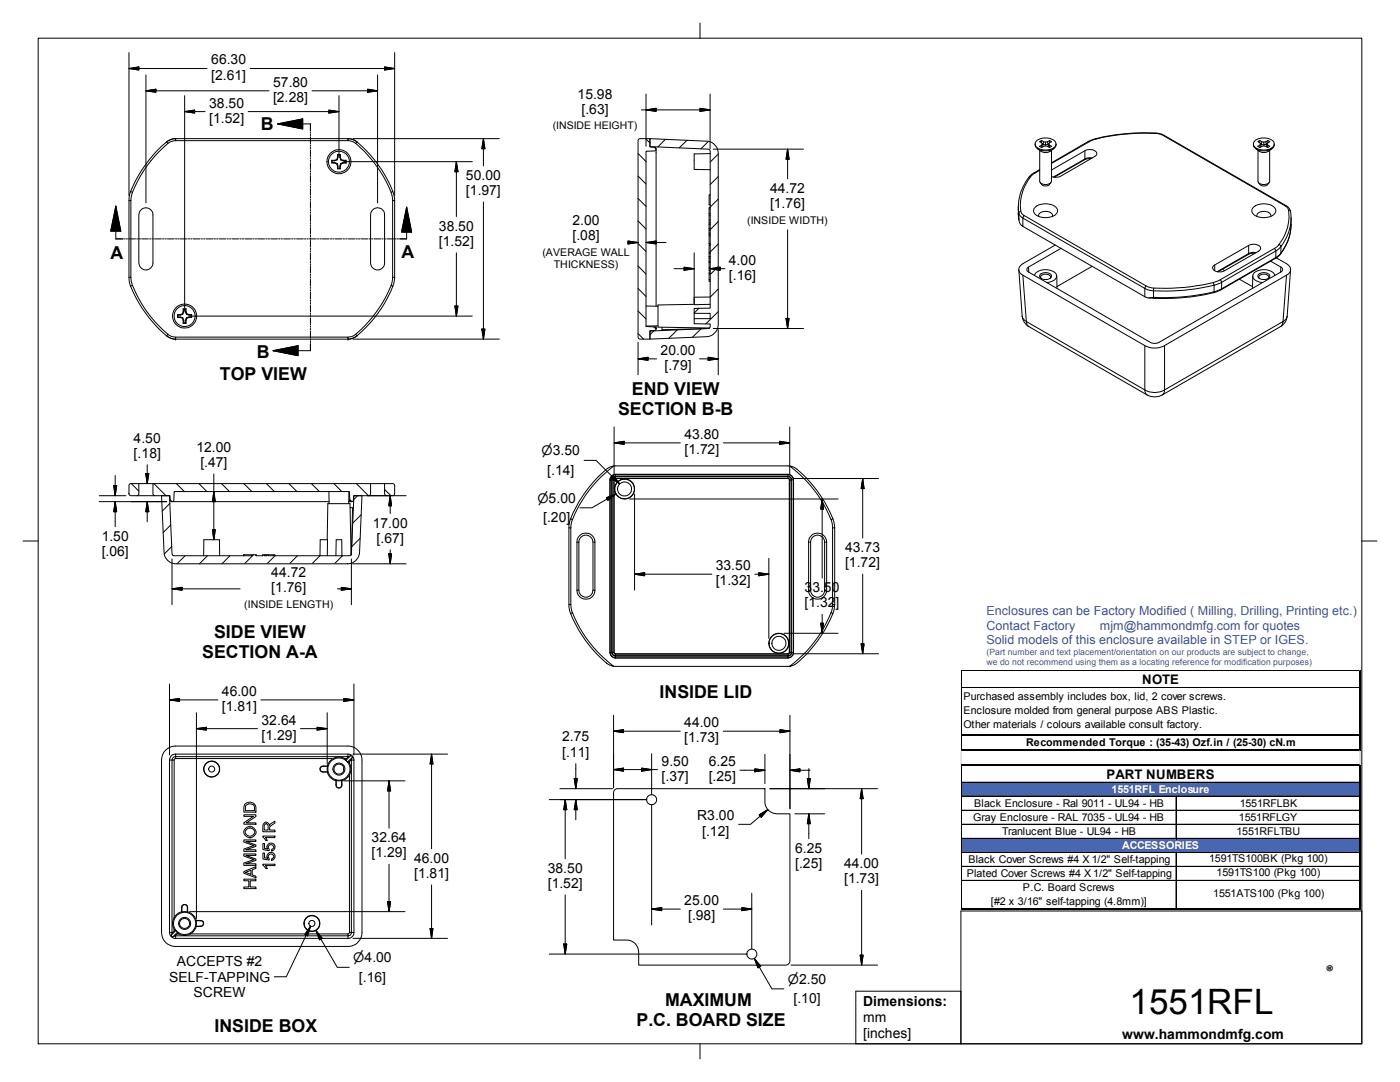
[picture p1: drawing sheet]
<svg xmlns="http://www.w3.org/2000/svg" width="279mm" height="216mm" viewBox="0 0 279 216" stroke-linecap="round" stroke-linejoin="round" font-family="sans-serif">
<g fill="#4966b0">
<path d="M191.9 156.1h79.6v2.9h-79.6z"/>
<path d="M191.9 167.3h79.6v2.9h-79.6z"/>
</g>
<path d="M191.8 133.7h.1M271.4 133.7h.1M191.8 149.8v2.7M191.9 149.8v2.7M271.4 149.8v2.7" fill="none" stroke="#d9dcdf" stroke-width=".2"/>
<g fill="none" stroke="#000" stroke-width=".2">
<path d="M7.6 7.6h264.2v200.7h-264.2zM25.7 10.5v28.5M25.7 13.7l2-.3v.6zM25.7 13.7h15.6M29.1 18.1l2-.3v.6zM29.1 18.1h24.6M29.1 14.9v25.6M36.9 19.1v43M49.9 13.7h28.9M62.3 18.1h13.1M67.6 19.1v12.2M73.4 17.8l2 .3-2 .3z"/>
<path d="M75.4 14.9v25.6M76.8 13.4l2 .3-2 .3zM78.8 10.5v28.5M128.9 18.8v10.4M139.7 4.6v3M141.7 18.8v10.9M26.1 38.2l-.4 1.8 .1 15.8a18.3 18.3 0 0 0 4 7.7l1.6 1.8a7.4 7.4 0 0 0 2.9 2.3l.8 .1M26.1 38.2l.3 .2M26.4 38.4l-.3 1.6M33.5 28.6l-.2-.3a26.1 26.1 0 0 0-7.2 9.9M33.5 28.6a24.5 24.5 0 0 0-7.1 9.8M35.1 27.7h.1"/>
<path d="M35.1 27.7h34.3v.4M35.1 28.1h34.3M35.1 27.7l-1.2 .2-.7 .5M35.1 28.1v-.4h-.5l-1.3 .6M35.1 28.1l-1 .2-.6 .3M36.9 22.3l1.9-.3v.6zM36.9 22.3h4M49.5 22.3h18.1M55.4 24.7h6.6v1.4M55.4 24.7l5-1v2zM62 26.3v.3M62 26.8v.3"/>
<path d="M62 27.3v1.4M62 28.9v.3M62 29.4v.3M62 29.9v1.3M62 31.5v.3M62 32v.2M62 32.5v1.3M62 34.1v.2M62 34.5v.3M62 35.1v1.3M62 36.7v.2M62 37.1v.3"/>
<path d="M62 37.6v1.4M62 39.2v.3M62 39.7v.3M65.6 22l2 .3-2 .3zM66.2 32l.6 .1M66.3 32.4h.5v.1M66.3 32.1l-.1 .4M66.8 32.4l.5 .2M67.2 31.8l-1 .2v.3v.2h.6l.4 .2M67.2 32.7l.2 .4M67.3 31.9l-.5 .2v-.1M67.3 32.6l.2 .5h-.1"/>
<path d="M67.3 32.6l-.1 .1M67.4 33.7h.5M67.4 33.1v.6M67.4 30.9h.5M67.4 30.9h.4M67.4 30.9v.5M67.4 31.4l-.2 .4M67.5 33.6l.4 .1M67.5 33.1l-.1 .6M67.5 30.9v.5h-.1M67.5 31.4l-.2 .5-.1-.1M67.9 33.1h-.1v.5"/>
<path d="M67.9 33.1v.6M67.9 31.4h-.1l.2 .5M67.9 30.9l-.1 .5M67.9 31.4l.2 .4M67.9 30.9v.5M68 32.6l-.2 .5M68 31.9l.5 .2M68 32.6l.1 .1M68.1 32.7l-.2 .4M68.1 31.8l.4 .2M68.1 31.8l-.1 .1M68.5 32.4l.6 .1"/>
<path d="M68.5 32v.1h.5M68.5 32h.6M68.5 32.5h.6M68.5 32.5v-.1l-.5 .2M68.5 32.5l-.4 .2M68.6 32.3h25.7M69 32.1v.3M69.1 32v.5M69.1 32l-.1 .1M69.4 28.1l1 .2 .6 .3M69.4 27.7l.8 .1 .8 .3 .2 .2-.2 .3M69.4 27.7l1.2 .2 .7 .5"/>
<path d="M69.4 27.7h.1M70.4 27.7h29.3M71 28.6a25.7 25.7 0 0 1 7.1 9.8M71.2 28.3a25.4 25.4 0 0 1 7.2 9.9l-.3 .2M78.1 38.4l.3 1.6M78.4 38.2l.4 1.8M91.1 32.3l.3 2h-.6zM91.1 32.3v10.9M96.5 27.7l.3 2h-.6zM96.5 27.7v5.4M127.3 39.6l1.6 1.6M127.3 35.1l1.6 1.6"/>
<path d="M127.3 30.6l1.6 1.6M127.5 27.7h2.2v1.6l.9 .1a.37 .37 0 0 1 .3 .3 .37 .37 0 0 1-.3 .4l-1.7 .1v35h1.7a.36 .36 0 0 1 .3 .4 .36 .36 0 0 1-.3 .4h-.9v1.7h-2l-.3-.3-.1-39.3zM128 21.9h13.7M128.9 27.7l.8 .8M128.9 21.9l2-.3v.6zM129.7 27.7l11.3 .5a2.46 2.46 0 0 1 2.3 2.4v34.2a2.51 2.51 0 0 1-2.3 2.4l-11.3 .5v-1.6l11.7-.5 .3-.4v-.6h-3.2v-1h3.2v-1.1h-3.2v-.9l3.2-.1v-31.5l-.3-.2-11.7-.5zM130.6 29.4l.3 .3M130.9 29.8v31.3M132.8 27.8l-1.5 1.5M137.1 28l-1.5 1.5M139.7 21.6l2 .3-2 .3zM141.4 28.2l-1.5 1.5"/>
<path d="M141.7 38.9h-.2v2h.2M141.7 30.6l-3.2 .1v3.1l3.2 .1M142.3 29.8h18.1M143.3 39.7l-1.6 1.6M143.3 35.2l-1.6 1.6M143.3 30.7l-1.6 1.6M157.2 29.8l.3 2h-.6zM157.2 29.8v5.9M205.3 35.4a9.6 9.6 0 0 0-2.1 5.9M205.6 35.3a9.3 9.3 0 0 0-1.9 6.9l-.4 .2v1.4M206.4 34.5h.2l-.6 .4a.6 .6 0 0 1-.6 .4l-.1 .1M206.4 34.5l-1.1 .9"/>
<path d="M206.6 28.7a1.59 1.59 0 0 0 1.9 1.4 1.84 1.84 0 0 0 2.3-1.4M206.9 28.1a2.82 2.82 0 0 1 3.8 .3 1.14 1.14 0 0 1-1.1 1.4 2.76 2.76 0 0 1-2.9-.7l-.1-.6zM207 29.6l.8 .6a1.8 1.8 0 0 0 1.8 0l.7-.6M207.5 33.8l-1.1 .7M207.5 34l-.9 .5M207.5 30v6.2a1.36 1.36 0 0 0 2.3 0v-6.2M207.6 36.4a1.18 1.18 0 0 0 1.1 .7 1.18 1.18 0 0 0 1-.7M207.9 29l-.4 .2 .4 .2a1.15 1.15 0 0 1 1.6 0l.3-.2-.3-.2M207.9 29v.4M207.9 28v.5M208 28.7l.2 .1M208 28.7l.1 .6"/>
<path d="M208 28.7l-.1 .3M208.3 28.3l-.1 .5 .5 .1M208.7 28.4v.5l.4-.1M208.7 28.4l-.8-.4-.4 .3 .5 .4M209.1 28.3l-.4 .1M209.1 28.3v.5l.2-.1M209.3 28.7l.2 .3M209.5 28l-.4 .3M209.5 28.5l-.3 .8M209.5 28l.3 .3-.3 .2M209.5 28v.5M209.5 29l-.1 .4"/>
<path d="M209.8 33.9l6.7-3.8a1.64 1.64 0 0 1 2.4 .5l-.1 .4-.3 .2-6.8 4-1 .2-.9-.2M216.5 30.1l-.1 1.8M217.2 28.2l-7.4 4.3M217.2 28.2l.2 .1M217.4 28.3l-7.6 4.3M217.7 31.6l-1.3 .3-6 3.4M218 31.5l-1.3 .1-6.5 3.7M218.7 27.7h.1M218.8 27.7l-1.4 .6M230.7 26.5v.1M230.7 26.6a41.1 41.1 0 0 0-11.9 1.1M230.7 26.6l1.4 .4"/>
<path d="M232.1 27l24.4 14.1M232.3 27l-.3-.2a7.9 7.9 0 0 0-3.6-.3 32.7 32.7 0 0 0-11.2 1.7M232.3 27l24.4 14M232.3 27h-.2M250.1 28.7a1.59 1.59 0 0 0 2 1.4 1.86 1.86 0 0 0 2.2-1.2v-.2M250.4 28.1a2.82 2.82 0 0 1 3.9 .3 1.28 1.28 0 0 1-1.5 1.5 2.3 2.3 0 0 1-2.6-1v-.4zM250.6 29.6l.7 .6a1.83 1.83 0 0 0 1.9 0l.7-.6M251.1 30v6.2a1.34 1.34 0 0 0 2.3 0v-6.2M251.2 36.4a1.18 1.18 0 0 0 1 .7 1.18 1.18 0 0 0 1.1-.7M251.4 29l-.4 .2 .4 .2a1.12 1.12 0 0 1 1.6 0l.4-.2-.4-.2M251.4 29l.1 .4M251.4 28v.5"/>
<path d="M251.6 28.7l.1 .6M251.6 28.7l-.2 .3M251.6 28.7l.1 .1M251.8 28.3l-.1 .5 .5 .1M252.2 28.4v.5l.5-.1M252.2 28.4l-.8-.4-.4 .3 .6 .4M252.6 28.3l-.4 .1M252.6 28.3l.1 .5 .2-.1M252.9 28.7l.1 .3M253 28l-.4 .3M253 28l.4 .3-.4 .2M253 28v.5"/>
<path d="M253 28.5l-.2 .8M253 29v.4M23.1 41.1l1 5h-2zM23.1 41.1v6.6h1.4M24.7 47.7h.3M25.2 47.7h.2M25.7 47.7h1.4M25.7 55.3h.4l.3 1.6-.3 .2M25.7 40h.4M26.1 40v15.3M26.4 56.9a24.5 24.5 0 0 0 7.1 9.8l-.2 .3M27.3 47.7h.2"/>
<path d="M27.8 47.7h.2M28.3 47.7h1.3M28.3 41.7a1.4 1.4 0 0 1 2.2 1.2v9.6a1.41 1.41 0 0 1-1.4 1.4 1.41 1.41 0 0 1-1.4-1.4v-9.6l.1-.6zM29.8 47.7h.3M30.4 47.7h.2M30.8 47.7h1.4M32.4 47.7h.3M32.9 47.7h.3M33.4 47.7h1.4M35 47.7h.3M35.5 47.7h.3M36 47.7h1.3"/>
<path d="M37.6 47.7h.2M38.1 47.7h.2M38.6 47.7h1.3M40.2 47.7h.2M40.6 47.7h.3M41.1 47.7h1.4M42.7 47.7h.3M43.2 47.7h.3M43.7 47.7h1.4M45.3 47.7h.3M45.8 47.7h.3M46.3 47.7h1.3"/>
<path d="M47.9 47.7h.3M48.4 47.7h.2M48.9 47.7h1.3M50.4 47.7h.3M50.9 47.7h.3M51.4 47.7h1.4M53 47.7h.3M53.5 47.7h.3M54 47.7h1.4M55.6 47.7h.3M56.1 47.7h.3M56.6 47.7h1.4"/>
<path d="M58.2 47.7h.2M58.7 47.7h.2M59.2 47.7h1.3M60.7 47.7h.3M61.3 47.7h.2M61.7 47.7h1.4M62 40.2v1.4M62 41.8v.3M62 42.3v.3M62 42.8v1.4M62 44.4v.3M62 44.9v.3"/>
<path d="M62 45.4v1.3M62 47v.2M62 47.5v.2M62 48v1.3M62 49.6v.2M62 50v.3M62 50.5v1.4M62 52.1v.3M62 52.6v.3M62 53.1v1.4M62 54.7v.3M62 55.2v.3"/>
<path d="M62 55.7v1.4M62 57.3v.3M62 57.8v.3M62 58.3v1.3M62 59.9v.3M63.4 47.7h.2M63.8 47.7h.3M64.3 47.7h1.4M65.9 47.7h.3M66.4 47.7h.3M66.9 47.7h1.3M68.5 47.7h.2"/>
<path d="M69 47.7h.2M69.5 47.7h1.3M71.1 47.7h.2M71.5 47.7h.3M72.1 47.7h1.3M73.6 47.7h.3M74.1 47.7h.3M74.2 42.1a1.41 1.41 0 0 1 1.6-.6 1.41 1.41 0 0 1 1 1.4v9.6a1.4 1.4 0 0 1-1.4 1.4 1.4 1.4 0 0 1-1.4-1.4v-9.6zM74.6 47.7h1.4M76.2 47.7h.3M76.7 47.7h.3M77.2 47.7h1.4"/>
<path d="M78.4 57.1a23.4 23.4 0 0 1-7.8 10.3l-1.2 .3M78.4 57.1l-.3-.2a25.7 25.7 0 0 1-7.1 9.8M78.8 40h-.4v15.3M78.8 40v15.3M78.8 55.3l-.4 1.8M78.8 55.3h-.4l-.3 1.6M78.8 47.7h.3M79.3 47.7h.2M81.2 41.3l.9 5h-2zM81.2 41.3v6.4h-1.4M91.1 50.4v12.7M96.5 40.3v27.4"/>
<path d="M125.3 48.1l2 .3-2 .3zM125.3 48.4h2M127.3 57.6l1.6 1.6M127.3 53.1l1.6 1.6M127.3 48.6l1.6 1.6M127.3 44.1l1.6 1.6M128.9 48.4l2-.3v.6zM128.9 48.4h4M134.5 53.6h4M136.5 53.3l2 .3-2 .3zM138.5 50.4v10.4l3.2-.1M141.5 42.7v2"/>
<path d="M141.5 52.1v1.9h.2M141.5 50.5v.7M141.5 46.5v.5M141.5 44.7v.9M141.5 51.2v.9M141.5 45.6v.9M141.5 43.1h.2M141.5 42.7h.2M141.5 43.9h.2M141.5 44.4h.2M141.5 44.7h.2M141.5 54.6h.2"/>
<path d="M141.5 55.8h.2M141.5 52.4h.2M141.5 53.4h.2M141.5 50.5h.2M141.5 51.2h.2M141.5 48.6l.2 .1M141.5 46.7h.2M141.5 41.7h.2M141.5 52.1h.2M141.5 51.5h.2M141.5 48.6h.2M141.5 46.5h.2"/>
<path d="M141.5 45.6h.2M141.5 46h.2M141.7 53.6l2-.3v.6zM141.7 54.2h-.2v1.9h.2M141.7 41.4h-.2v1.3M141.7 48.9h-.2v1.6M141.7 47h-.2v1.6M143.3 57.7l-1.6 1.6h-3.2v.6M143.3 53.2l-1.6 1.6M143.3 48.7l-1.6 1.6M143.3 44.2l-1.6 1.6M144.7 53.6h-3.2"/>
<path d="M157.2 45.9v19.7M203.2 42.6a2.79 2.79 0 0 0 .7 2.4l.2 .2v-1.7M203.2 42.6l.1 1.3M203.2 41.3l.2 1.5 .7 .7M203.2 41.3v1.3M203.3 53.8l.7 9.3M203.7 42.2l.3 .5 .4 .3-.3 .5M204.1 45.2l24.4 14M204.1 54.9l24.4 14.1M204.1 43.5l24.4 14.1M204.4 43l24.3 14.1-.2 .5M205.3 53.3v1"/>
<path d="M206.5 55a2.33 2.33 0 0 1 2.8-1.1 1.45 1.45 0 0 1 1.5 1.4 2.15 2.15 0 0 1-1.9 1.1M206.5 41.4a3.3 3.3 0 0 1 4.4 .2 1.39 1.39 0 0 1-1.5 1.7 2.76 2.76 0 0 1-3.1-1v-.5zM207.3 43.2a1.17 1.17 0 0 1 1.6-1 .94 .94 0 0 1 1.1 1M207.6 54.7a1.55 1.55 0 0 1 2.2 .3 .99 .99 0 0 1-1.3 .8 .73 .73 0 0 1-.8-.2 .73 .73 0 0 1-.1-.9zM207.8 55.6a.57 .57 0 0 1 0-.7 .57 .57 0 0 1 .6-.2 .87 .87 0 0 1 1.2 .8l-.1 .1M210.6 48.9l-6.5 3.7a1.21 1.21 0 0 0-.8 1.2 1.21 1.21 0 0 0 .8 1.1l.7 9.3 .2 .7 .3 .3M210.9 55.1v2.4M211.8 49.6l-6.5 3.7a.53 .53 0 0 0-.4 .5 .53 .53 0 0 0 .4 .5l24.3 14a1.8 1.8 0 0 0 1.7 0l24.3-14a.51 .51 0 0 0 .4-.5 .51 .51 0 0 0-.4-.5M218 53.1l-7.1 4.1M228.5 59.2a2.21 2.21 0 0 0 1.7 .1M228.5 57.6v1.6M228.7 57.1l1.6 .4-.1 1.8"/>
<path d="M230.1 59.5h.5M242.1 53.1l7.1-4.1a1.86 1.86 0 0 1 2.4 .4v.3l-.4 .4-6.8 3.9a1.68 1.68 0 0 1-2.4-.6zM242.2 58.4l.1-.2a41.8 41.8 0 0 1-12.1 1.1M242.2 58.4a42.2 42.2 0 0 1-13 1M242.3 56.9v1.3l1.5-.6-.1 .2M242.3 56.9a40.3 40.3 0 0 1-12.9 1l-.9-.3M242.3 56.9l-.2-.5a41.1 41.1 0 0 1-11.8 1.1M242.4 52.9v1.1M243.7 57.8l-1.5 .6M243.8 56.3l-1.5 .6M243.8 56.3l-.3-.5-1.4 .6M244 53.7l.4 .3"/>
<path d="M247.4 55.7l2.6 1.5M249.2 49l-.1 1.8M250 55.1v2.4M250.1 41.4a3.3 3.3 0 0 1 4.4 .2 1.39 1.39 0 0 1-1.5 1.7 2.76 2.76 0 0 1-3.1-1v-.5zM250.4 50.5l-.9 .1-.4 .2-6 3.4M250.7 50.4l-.6-.1-.9 .3-6.3 3.6M251.2 54.7a1.55 1.55 0 0 1 2.2 .3 1.12 1.12 0 0 1-1.6 .8 .63 .63 0 0 1-.7-.3 .63 .63 0 0 1 .1-.8zM251.4 55.6a.57 .57 0 0 1 0-.7 .57 .57 0 0 1 .6-.2 .87 .87 0 0 1 1.2 .8l-.1 .1M253.6 43.2a1.17 1.17 0 0 0-1.7-1 .94 .94 0 0 0-1 1M253.6 52.1l2 1.2M254.4 55a2.33 2.33 0 0 0-2.8-1.1 1.45 1.45 0 0 0-1.6 1.4 2.15 2.15 0 0 0 2 1.1M254.5 51.6l.1-.2-10.8 6.2v-1.3"/>
<path d="M254.5 51.6l-10.8 6.2M254.6 50.1v1.3l1-.9v.2M254.6 50.1l-.3-.5-10.8 6.2M254.6 50.1l-10.8 6.2M254.7 51.5l2.1 1.1a1.21 1.21 0 0 1 .8 1.2 1.21 1.21 0 0 1-.8 1.1l-.7 9.3 .5-.5 .3-.6M255.2 48.8l-.9 .8M255.6 50.7l-1.1 .9M255.6 53.3v1M256.5 41.1l.5 .5 .2 .3M256.7 41a2.19 2.19 0 0 1 1 2.5M256.7 41l-.2 .1M256.8 54.9l-24.4 14.1"/>
<path d="M257.2 41.9l.4 .3M257.2 41.9a9 9 0 0 1-2 6.9M257.6 53.8l-.7 9.3M257.7 44.8a9.5 9.5 0 0 1-2.1 5.7v-1.3l-1 .9M257.7 44.8a9.8 9.8 0 0 1-2.1 5.9M257.7 43.5v1.3M257.7 43.5a9.4 9.4 0 0 1-2.1 5.7l-.4-.4M33.2 67l1 .5 .9 .2M33.5 66.7l.9 .5 .7 .1v.4M35.1 67.7h.1M35.1 67.3h34.3v.4M35.1 67.7h34.3"/>
<path d="M35.4 62.8l.6 .1M35.5 62.9l-.1 .5M35.5 63.2h.5v.2M36 63.2l.5 .2M36.4 63.5l.2 .4M36.4 62.6l-1 .2v.3v.3l1 .1M36.5 63.4l.2 .5h-.1M36.5 63.4l-.1 .1M36.5 62.7l-.5 .2v-.1M36.6 61.6h.5M36.6 61.6l.4 .1M36.6 61.6v.6"/>
<path d="M36.6 62.2l-.2 .4M36.6 63.9v.6M36.6 64.5h.5M36.7 61.7v.5h-.1M36.7 62.2l-.2 .5-.1-.1M36.7 63.9v.5l-.1 .1M36.7 64.4l.4 .1M37.1 62.2h-.1l.2 .5M37.1 61.6l-.1 .1v.5M37.1 62.2l.2 .4M37.1 61.6v.6M37.1 63.9h-.1v.5"/>
<path d="M37.1 63.9v.6M37.2 63.4l.1 .1M37.2 62.7l.5 .2M37.2 63.4l-.2 .5M37.3 62.6l-.1 .1M37.3 62.6l.4 .2M37.3 63.5l-.2 .4M37.7 63.2l.5 .2M37.7 63.4v-.2l-.5 .2M37.7 62.8v.1h.5M37.7 63.4l-.4 .1M37.7 63.4h.5"/>
<path d="M37.7 62.8h.5M37.8 63.1h56.5M38.2 62.8v.6M38.2 62.8v.4M54.5 70l5-1v2zM62 60.4v.2M62 60.9v1.3M62 62.5v.2M62 62.9v.3M62 63.5v1.3M62 65v.3M62 65.5v.3"/>
<path d="M62 66v1.4M62 67.6v.3M62 68.1v.3M62 68.6v1.4h-7.5M69.4 67.7h.1M70.4 67.7h29.3M71.2 67l-.2-.3-.9 .5-.7 .1M71.3 67l-1 .5-.9 .2M90.8 61.1h.6l-.3 2zM96.2 65.7h.6l-.3 2zM127.3 62.1l1.6 1.5M127.3 71.6l2-.3v.6z"/>
<path d="M127.3 71.6h3.7M127.3 66.5l1.1 1.2M127.3 68.3v6.5M128.9 61.1h2.4M130.5 66l-.8 .8M130.5 65.2l.4 .5M130.9 65v.5M131.3 65l-2.4 .1M135.2 65.8l-1.7 1.7M138.5 62.5v1.1M138.5 60.7l-7.2 .2v4.4l10.3 .1-.1 .1-9.4 .3v-.5M139.5 61.5l-1 1"/>
<path d="M139.9 65.6l-1.7 1.7M141.3 71.3l2 .3-2 .3zM142.3 65.6h18.1M143.3 62.2l-2.4 2.4M143.3 71.6h-3.7M143.3 65.8v9M156.9 63.5h.6l-.3 2.1zM204 63.1l.3 .6 .5 .5 23.7 13.6 .1 .7 .4 .3M204 63.1a2.65 2.65 0 0 0 1.3 2.1M205.3 65.2l23.7 13.6M228.5 69v8.8a4 4 0 0 0 3.9 0l-.2 .7-.3 .3M255.5 65.2l.4-.3 .2-.7-23.7 13.6v-8.8a4.2 4.2 0 0 1-3.9 0"/>
<path d="M256.9 63.1a2.51 2.51 0 0 1-1.4 2.1l-23.6 13.6a3.1 3.1 0 0 1-2.9 0M19.8 98.9h5.3M22.7 96.9h.6l-.3 2zM23 94.9v4M25.9 96.6l1.8-.1v2.1l-.1 .2-1.5 .1-.4-.3v-1.8zM26.2 96.5l1.5 1.5M27.3 98.9h3.6M27.7 96.5h2.8M29.1 94.5h.6l-.3 2zM29.4 92.7v3.8M30.5 96.5h43.5v2l-.2 .3-3.2 .1-.1 .9a.37 .37 0 0 1-.3 .3 .37 .37 0 0 1-.4-.3l-.1-1.7h-34.9l-.1 1.7a.38 .38 0 0 1-.4 .3 .38 .38 0 0 1-.3-.3l-.1-.9-3.2-.1-.2-.2zM30.7 96.5l2.4 2.4"/>
<path d="M32.2 98.9h1.6l.5 11.6 .2 .3 .3 .1h15.5v-.2h.8v.2h1.4v-.2h.3v.2h.5v-.2h.3v.2h1v-.2h.3v.2h15l.2-.4 .5-11.6h1.6l-.4 11.3a2.39 2.39 0 0 1-2.5 2.3h-34.2a2.39 2.39 0 0 1-2.4-2.3zM34 99.7l.3 .4M35.2 96.5l1.6 1.6M39.7 96.5l1.6 1.6M42.7 98.1l.3 2h-.6zM42.7 94.6v13.1M44.2 96.5l1.6 1.6M48.7 96.5l1.6 1.6M53.2 96.5l1.6 1.6M57.7 96.5l1.6 1.6M62.1 96.5l1.7 1.6M65.6 98.1l.1 2.4"/>
<path d="M66.6 96.5l1.6 1.6M69.6 98.1v2.4M69.8 99.7l.4 .4M71.1 96.5l2.5 2.4h3.6M71.4 98.9l-.8 .8M73.3 98.9h7.7M74 96.5h2.8M76.8 97.7l1.2 1.2M76.8 96.5h1.6l.3 .2 .1 1.8-.2 .3-1.4 .1-.4-.2zM77.9 98.9l.2 2h-.5zM77.9 98.9v3.6M116.6 91.9h2.4l4.7 4.7"/>
<path d="M121 99.3l1.9-.7-1.6 1.2zM122 95.1l.3-.3 .5-.2h34.4l.7 .3 .4 .4 .1 .5v34.4l-.1 .5-.4 .3-.7 .3h-34.4l-.6-.3-.4-.3-.1-.5v-34.4zM122.1 95.8h-.3v34.4M122.1 95.8v34.4M122.2 95.8v34.4M122.4 95l1.3 1.6-1.7-1.2zM122.5 93l-.8 .2a23.5 23.5 0 0 0-7.8 10.3M122.5 93a24.9 24.9 0 0 0-8.2 10.7M122.5 93h35.1M122.5 95.8h.1M122.5 95.8v34.4M122.6 88.4l2-.3v.6z"/>
<path d="M122.6 88.4h13.2M122.6 85.2v9.6M122.6 95.5h34.9v34.9h-34.9zM122.8 95l-.5 .2-.2 .6M122.8 95.1h34.4M122.8 95.1v.3l34.4 .1M122.8 95.5h-.2l-.1 .3h-.3M122.8 95.1l-.4 .2-.2 .5M122.8 95v-.2a.89 .89 0 0 0-1 1h-.1M122.8 94.6l34.4 .1v.3M122.8 95h34.4M122.9 98.6l-4.8 2.7h-2.4"/>
<path d="M125.6 99.6h41.7M126.6 98.6v19.2M144.4 88.4h13.2M155.6 88.1l2 .3-2 .3zM157.2 95.1l.5 .2 .2 .5M157.2 95.1v.3l.3 .1v.3M157.2 95l.6 .2 .2 .6M157.2 94.6a1.12 1.12 0 0 1 1.1 1.2h-.3M157.6 95.8h.3v34.4h-.3zM157.6 85.2v9.6M158 95.8v34.4M158.2 95.5h17.1"/>
<path d="M158.3 95.8h.1M158.3 95.8v34.4M164.1 99.6l.3 2h-.6zM164.1 99.6v15.8M172.2 95.5l.2 2h-.5zM172.2 95.5v11.9M4.6 108h3M19.8 100.1h13.5M23 100.1l.3 2h-.6zM23 100.1v5M29.4 100.1v4M29.4 100.1l.3 2h-.6z"/>
<path d="M33.9 100.4l-1.5 1.6M34.1 104.8l-1.5 1.5M34.3 109.1l-1.5 1.4M34.3 117.5l2-.3v.6zM34.3 117.5h13.6M34.3 111.5v9.2M34.4 100.1h31.3M36.9 110.9l-1.6 1.6M40.6 110.9l.1-3.2h3.1v3.2M41.4 110.9l-1.6 1.6M42.4 105.7h.6l-.3 2zM45.9 110.9l-1.6 1.6"/>
<path d="M48.6 110.7h.1M48.6 110.7v.2M48.7 110.7h1.6M50.6 110.7l-1.7 1.7M51.1 110.7v.2M52.5 110.7v.2M52.8 110.7h.5M53.1 110.7v.2M53.6 110.7h1M54.9 110.9l-1.5 1.5M59.4 110.9l-1.5 1.5M65.3 110.9l.1-3.2h-1.5v3.2l-1.5 1.5"/>
<path d="M67 110.9l.1-3.2h1.1v3.2M67.3 117.5h2.8M68.1 117.2l2 .3-2 .3zM68.3 110.9l-1.5 1.5M69.6 100.1h.5M69.9 101.3h.5l-.3 9.5-.3-10.3h-4.4l-.1 7.2M70.1 111.5v9.2M70.4 112.5h10.6M71.9 107.4l-1.7 1.7M72.1 102.7l-1.7 1.7M77.6 110.5h.5l-.2 2zM77.9 109.7v2.8"/>
<path d="M113.9 105.3h-.4v15.3M113.9 105.3v15.3M114.3 103.7l-.4-.2-.4 1.8M114.3 103.7l-.4 1.6M115.1 117.8a1.79 1.79 0 0 0 1.8 1.7 1.79 1.79 0 0 0 1.8-1.7M115.1 108.2h.4v9.6h-.4M115.1 108.2v9.6M115.5 117.8a1.44 1.44 0 0 0 1.5 1.4 1.44 1.44 0 0 0 1.4-1.4h.3M115.5 108.2a1.41 1.41 0 0 1 1.4-1.4 1.41 1.41 0 0 1 1.4 1.4v9.6M118.3 108.2h.4M118.7 108.2v9.6M118.7 108.2a1.79 1.79 0 0 0-1.8-1.8 1.79 1.79 0 0 0-1.8 1.8"/>
<path d="M126.6 114.6l2.1-.3v.6zM126.6 114.6h15.5M150.6 114.6h2.8M151.4 114.3l2 .3-2 .3zM153.4 111.4v16M161.4 117.8a1.8 1.8 0 0 0 1.8 1.7 1.8 1.8 0 0 0 1.8-1.7M161.4 108.2v9.6M161.4 108.2a1.8 1.8 0 0 1 1.8-1.8 1.8 1.8 0 0 1 1.8 1.8M161.4 108.2h.4v9.6h-.4M161.8 108.2a1.4 1.4 0 0 1 1.4-1.4 1.4 1.4 0 0 1 1.4 1.4v9.6M161.8 117.8a1.43 1.43 0 0 0 1.4 1.4 1.43 1.43 0 0 0 1.4-1.4h.4M164.6 108.2h.4"/>
<path d="M165 108.2v9.6M166.2 103.5l.4 1.8M166.2 103.5l-.4 .2 .4 1.6M166.2 103.5a24.1 24.1 0 0 0-7.8-10.3l-.8-.2a25.2 25.2 0 0 1 8.2 10.7M166.6 105.3h-.4v15.3M166.6 105.3v15.3M172.2 114.6v15.9M271.8 108h3M33.8 139.7l2-.3v.6zM33.8 139.7h9.7M33.8 136.5v14.1M52.1 139.7h18.5"/>
<path d="M68.6 139.4l2 .3-2 .3zM70.6 136.5v14.1M113.9 122.4l.4-.1a24.9 24.9 0 0 0 8.2 10.6l-.8-.2a23.5 23.5 0 0 1-7.8-10.3zM113.9 120.6l.4 1.7M113.9 120.6h-.4l.4 1.8M121.7 130.2h.1M121.8 130.2h.3M121.8 130.2l.1 .4 .3 .4 .6 .3M122.1 130.2l.2 .5 .5 .2M122.5 132.9h35.1M122.5 130.2l.1 .2 .2 .1M122.5 130.2h.1"/>
<path d="M122.5 130.2h-.3v.1l.3 .5h.3M122.8 130.5h34.4M122.8 130.9h34.4M122.8 130.5v.3h34.4M122.8 130.9v.4M122.8 130.5h.1M122.8 131.3h.1M122.8 131.3h34.4M156.4 126.4h10.9M157.2 130.9v.4M157.2 130.5h.1M157.2 131.3h.1"/>
<path d="M157.5 130.2v.2l-.3 .1M157.9 130.2l-.1 .3-.2 .3h-.4v-.3M158 130.2h.3M158 130.2l-.2 .5-.6 .2M158.2 130.5h17.1M158.3 130.2h.1M158.3 130.2l-.4 .8-.7 .3M163.8 124.4h.6l-.3 2zM164.1 122.6v3.8M165.8 122.3l.4 .1a24.1 24.1 0 0 1-7.8 10.3l-.8 .2a25.2 25.2 0 0 0 8.2-10.6zM166.6 120.6h-.4l-.4 1.7M166.6 120.6l-.4 1.8"/>
<path d="M171.9 128.5h.5l-.2 2zM191.9 133.7v16.1M191.9 133.8h79.6M191.9 137.2h79.3M191.9 137.3h79.3M33.2 149.6l1.1-.6 .8-.1h34.3a2.84 2.84 0 0 1 2.8 2.8v34.4a2.84 2.84 0 0 1-2.8 2.7h-34.3a2.73 2.73 0 0 1-2.9-2.7v-34.4l.3-1.2zM33.8 151.7h.5M33.8 151.7v34.4M34.3 151.7h.5M34.3 151.7v34.4M34.8 151.7v31.4M35.1 151.4h31.4"/>
<path d="M35.1 151.4l-.3 .3M35.1 150.5a1.16 1.16 0 0 0-1.3 1.2M35.1 150.5v.5a.69 .69 0 0 0-.8 .7M35.1 150.5h34.3M39.2 142.2v41.1M39.2 145.4l2-.3v.6zM51.4 145.4h-12.2M60 145.4h5.3M63.3 145.1l2 .3-2 .3zM64.4 154h1M64.4 154v.1M64.5 152.9h.9"/>
<path d="M64.5 152.9a.55 .55 0 0 0-.6 .5 .55 .55 0 0 0 .5 .6M64.5 152.9a.59 .59 0 0 0-.7 .5 .59 .59 0 0 0 .6 .7h.9M64.5 152.9h.8M65.3 142.2v10.2M65.3 154.1l.5 .9 .6 .5 .7 .3M65.3 152.9v1.2M66.5 151.4a2.33 2.33 0 0 1 2.3 0M66.5 151.4l-.8 .6-.4 .9M67.1 155.8h1.1M67.1 155.8v.8a.59 .59 0 0 0 .5 .7 .59 .59 0 0 0 .6-.7v-.8M67.1 155.7v.9M67.1 156.6a.54 .54 0 0 0 .5 .6 .54 .54 0 0 0 .6-.6"/>
<path d="M68.2 155.7v.9M68.6 155.8h12.2M68.8 151.4l.2 .1M68.8 151.4h.4M69 151.7l.4 .3M69 151.5v.2M69.2 151.4l-.2 .1M69.4 152l.2 .1M69.4 151v.1M69.4 151h-34.3v.4M69.4 151h.2M69.4 150.5a1.16 1.16 0 0 1 1.2 1.2"/>
<path d="M69.4 150.5v.5M69.4 151.1l-.2 .3M69.6 151l-.2 .1M69.6 152.1l.1 .2M69.7 154.6l-.6 .8-.9 .4M69.7 152.3a2.33 2.33 0 0 1 0 2.3M69.7 151.9v.4M69.7 154.6v31.5M69.7 151.9l-.1 .2M70 151.7h.1M70 151.7l-.3 .2M70 150.7l.4 .4"/>
<path d="M70 150.7l-.4 .3M70 150.7l-1 1M70.1 151.7v34.4h-.4M70.1 151.5v.2M70.1 151.7h.5M70.1 151.5l-.1 .2M70.4 151.1l-.3 .4M70.4 151.1l-1 .9M70.4 150.5h18.9M70.6 151.7v34.4M77.6 155.8l.4 2h-.7zM77.6 155.8v9.4"/>
<path d="M86.1 150.5l.3 1.9h-.6zM86.1 150.5v18.9M109.6 159.6h19.5M111.7 157.4h10.6M112.8 159.6v11.8M112.8 159.6l.3 2h-.6zM114.6 155.4h.6l-.3 2zM114.9 159.6l.3 2h-.6zM114.9 152.4v5M114.9 159.6v4M122.4 142.7v14.5M122.4 145.9l2-.3v.6z"/>
<path d="M122.4 153.6l2-.3v.6zM122.4 145.9h13.4M122.7 157.6l.5-.2h29.5v2.6a2.38 2.38 0 0 0 2.3 2.4h2.6v29.4l-.2 .5-.6 .3h-29.3v-2.6a2.38 2.38 0 0 0-2.4-2.4h-2.7v-29.4zM128 153.3l2 .3-2 .3zM130 150.4v8.2M131.2 153.6h-8.8M147.7 153.7h5M150.6 153.4l2.1 .3-2.1 .3zM152.7 150.5v5.9M153.6 157.4h21.5M155.7 145.6l1.9 .3-1.9 .3zM157.6 142.7v18.7"/>
<path d="M157.6 153.7l2-.3v.6zM157.6 153.7h4M157.6 145.9h-13.2M161.1 155.4h.6l-.3 2zM161.4 153.4v4M172 157.4l.3 2h-.6zM172 157.4v13M191.9 152.5v29.1M191.9 156.1h79.3M191.9 156.2h79.3M191.9 158.9h79.3M191.9 159h79.3"/>
<path d="M234.7 159v8.4M234.8 159v8.4M48.7 175.4h2.4v.3h-1.2v1.3h1.2v.3h-2.4v-.3h1v-1.3h-1zM48.7 173.9l2.4-1v.4l-.8 .3v1l.8 .2v.4l-2.4-1zM48.7 170.4h2.4v.3h-2l2 .7v.3l-2.1 .7h2.1v.3h-2.4v-.5l2-.7-2-.7zM48.7 167.6h2.4v.3h-2l2 .7v.3l-2.1 .7h2.1v.3h-2.4v-.5l2-.7-2-.7zM48.7 162.6h2.4v.3l-1.9 1.3h1.9v.3h-2.4v-.3l1.9-1.3h-1.9zM48.9 160.4a1.28 1.28 0 0 1 1.3-.3 1.28 1.28 0 0 1 .9 1.1v.9h-2.4v-1.1zM48.9 174.1l1.2-.4v.8zM49 165.3a1.19 1.19 0 0 1 1.5-.2 1.19 1.19 0 0 1 .5 1.3 1.2 1.2 0 0 1-1.5 .7 1.2 1.2 0 0 1-.8-1.4zM49.1 160.7a1.07 1.07 0 0 1 1.7 .2v.9h-1.8zM49.3 165.5a.9 .9 0 0 1 1-.2 .9 .9 0 0 1 .5 1 .93 .93 0 0 1-1.2 .5 .93 .93 0 0 1-.6-1.1z"/>
<path d="M52.5 172.4h2.4v.3h-1.9l.3 .6h-.2zM52.5 166.8h2.4v.3h-1.9l.3 .6h-.2l-.6-.7zM52.5 170.2h.3v1l.6 .1a.79 .79 0 0 1 .4-1.1 .79 .79 0 0 1 1.1 .5 .79 .79 0 0 1-.7 1v-.3a.51 .51 0 0 0 .2-.9 .51 .51 0 0 0-.8 .3l.1 .8-1.2-.2zM52.5 168.3h.3v1l.6 .1a.78 .78 0 0 1 .4-1.1 .78 .78 0 0 1 1.1 .5 .78 .78 0 0 1-.7 1v-.3a.51 .51 0 0 0 .2-.9 .51 .51 0 0 0-.8 .3l.1 .9-1.2-.3zM52.8 164.2a.62 .62 0 0 1 .6 0 .62 .62 0 0 1 .4 .5l.2-.3 .9-.5v.3l-1.1 .9v.5h1.1v.4h-2.4v-1.4zM52.9 164.5a.4 .4 0 0 1 .5 0 .4 .4 0 0 1 .1 .5v.6h-.8v-.8zM77.3 179.9h.7l-.4 2zM77.6 172.5v9.4M86.1 176.6v10.6M112.8 178.6v11.8M130 160.6v24M150 178.2v11.2"/>
<path d="M151.5 162.6l1.7-1.1-1.3 1.6zM153.2 161.5l-3.4 3h-2.4M158.6 162.4h6M161.4 162.4l.3 2h-.6zM161.4 162.4v5M172 177.7v14.9M191.9 161.7h79.3M191.9 161.8h79.3M191.9 164.5h79.3M191.9 167.3h79.3M191.9 167.4h79.3M191.9 170.1h79.3"/>
<path d="M191.9 172.9h79.3M191.9 175.7h79.3M234.7 170.2v11.1M234.8 170.2v11.1M33.8 186.1h.5M33.8 186.1a1.16 1.16 0 0 0 1.3 1.1M34.1 186.7l.3 .3M34.3 186.1h.2M34.3 186.1l.1 .1M34.4 186.2l-.3 .5M34.5 186.1l-.1 .1M34.8 185.4v.4"/>
<path d="M34.8 185.4l.1 .3M34.8 183.1a2.33 2.33 0 0 0 0 2.3M34.8 185.8l-.3 .3M34.9 185.7h.2M34.9 185.7l-.1 .1M34.9 186.7h34.5v.5M34.9 186.7l-.5 .3M35.1 186.6v.6M35.1 186.6l-.2 .1M35.1 187.2h34.3M35.1 185.7l-1 1M35.1 185.7l.3 .3"/>
<path d="M35.3 186.4h.4M35.3 186.4l-.2 .2M35.4 186l.1 .2M35.4 186l-1 1M35.5 186.2l.2 .2M35.5 186.2l-.2 .2M35.7 186.4a2.33 2.33 0 0 0 2.3 0M36.2 181.9l-.8 .5-.6 .7M36.2 181.1h.1M36.2 181.9l.1 .1M36.2 181.9v-.8a.6 .6 0 0 1 .6-.6 .6 .6 0 0 1 .6 .6v.8M36.3 182h1.1"/>
<path d="M36.3 181.1a.54 .54 0 0 1 .5-.6 .54 .54 0 0 1 .6 .6M36.3 181.1v.9M37.4 181.1v.9M37.4 181.9l.7 .3 .6 .5 .5 1M37.4 181.9v.1M37.8 181.9h43M38 186.4h31.4M39.1 184.8h.9M39.1 183.7v1.1M39.1 183.7h.9M39.1 184.8l.1 .1M39.2 184.9l-.5 .8-.7 .7"/>
<path d="M39.2 183.7h-.1M39.2 183.7h.8a.6 .6 0 0 1 .6 .6 .6 .6 0 0 1-.6 .6h-.8M40 183.7a.54 .54 0 0 1 .6 .6 .54 .54 0 0 1-.6 .5M40 183.7h.1M40 184.8v.1M62 184.8l-.6 1.9-.5-.2zM62 184.8l-4.9 10.1h-2.4M63 185.7l1.3 1.5-.5 .3zM63 185.7l4.3 7.3h2.4M69.7 186.1l-.3 .3M70.4 187.2h18.9M70.6 186.1h-.5a.5 .5 0 0 1-.1 .5 .5 .5 0 0 1-.6 0v-.2"/>
<path d="M70.6 186.1a1.16 1.16 0 0 1-1.2 1.1M85.8 185.3h.6l-.3 1.9zM109.6 190.4h39.5M112.5 188.4h.6l-.3 2zM130 181.4l2.1-.3v.6zM135.8 181.4h-5.8M144.4 181.4h5.6M148.1 181.1l1.9 .3-1.9 .3zM150.5 191.2l1.3 1.6-.5 .3zM150.5 191.2l3.6 6.1h2.3M157.8 192.6h17.3M171.7 190.6h.6l-.3 2z"/>
<path d="M191.8 197.8h-21v10.5h101v-26.5h-80v26.5M139.7 208.3v3"/>
<circle cx="67.6" cy="32.3" r="2.1"/>
<circle cx="67.7" cy="32.3" r="2.4"/>
<circle cx="36.8" cy="63.1" r="2.4"/>
<circle cx="36.9" cy="63.1" r="2.09"/>
<circle cx="124.6" cy="97.6" r="1.41"/>
<circle cx="124.6" cy="97.6" r="1.96"/>
<circle cx="124.7" cy="97.6" r="1.99"/>
<circle cx="155.4" cy="128.4" r="2"/>
<circle cx="155.4" cy="128.4" r="1.4"/>
<circle cx="155.5" cy="128.4" r="1.96"/>
<circle cx="42.2" cy="153.5" r="1.54"/>
<circle cx="42.2" cy="153.5" r=".6"/>
<circle cx="42.2" cy="153.4" r="1.6"/>
<circle cx="67.6" cy="153.5" r=".99"/>
<circle cx="67.6" cy="153.5" r="2.22"/>
<circle cx="67.7" cy="153.5" r="1.21"/>
<circle cx="130" cy="159.6" r="1"/>
<circle cx="36.8" cy="184.3" r="1.2"/>
<circle cx="36.8" cy="184.2" r="2.21"/>
<circle cx="36.9" cy="184.3" r=".99"/>
<circle cx="62.2" cy="184.3" r=".6"/>
<circle cx="62.2" cy="184.3" r="1.54"/>
<circle cx="62.3" cy="184.3" r="1.59"/>
<circle cx="150" cy="190.4" r=".99"/>
</g>
<path d="M271.4 133.9v15.9M191.9 146.7h79.6M191.9 149.7h79.6M271.4 152.8v28.8M191.9 181.4h79.6" fill="none" stroke="#000" stroke-width=".32"/>
<path d="M191.9 152.6h79.6" fill="none" stroke="#000" stroke-width=".34"/>
<g fill="#000" stroke="#000" stroke-width=".2">
<path d="M25.7 13.7l2-.3v.6zM29.1 18.1l2-.3v.6zM73.4 17.8l2 .3-2 .3zM76.8 13.4l2 .3-2 .3zM36.9 22.3l1.9-.3v.6zM55.4 24.7l5-1v2zM65.6 22l2 .3-2 .3zM91.1 32.3l.3 2h-.6zM96.5 27.7l.3 2h-.6zM128.9 21.9l2-.3v.6zM139.7 21.6l2 .3-2 .3zM157.2 29.8l.3 2h-.6z"/>
<path d="M23.1 41.1l1 5h-2zM81.2 41.3l.9 5h-2zM125.3 48.1l2 .3-2 .3zM128.9 48.4l2-.3v.6zM136.5 53.3l2 .3-2 .3zM141.7 53.6l2-.3v.6zM54.5 70l5-1v2zM90.8 61.1h.6l-.3 2zM96.2 65.7h.6l-.3 2zM127.3 71.6l2-.3v.6zM141.3 71.3l2 .3-2 .3zM156.9 63.5h.6l-.3 2.1z"/>
<path d="M22.7 96.9h.6l-.3 2zM29.1 94.5h.6l-.3 2zM121 99.3l1.9-.7-1.6 1.2zM122.4 95l1.3 1.6-1.7-1.2zM122.6 88.4l2-.3v.6zM155.6 88.1l2 .3-2 .3zM172.2 95.5l.2 2h-.5zM23 100.1l.3 2h-.6zM29.4 100.1l.3 2h-.6zM34.3 117.5l2-.3v.6zM42.4 105.7h.6l-.3 2zM42.7 98.1l.3 2h-.6z"/>
<path d="M68.1 117.2l2 .3-2 .3zM77.6 110.5h.5l-.2 2zM77.9 98.9l.2 2h-.5zM126.6 114.6l2.1-.3v.6zM151.4 114.3l2 .3-2 .3zM164.1 99.6l.3 2h-.6zM33.8 139.7l2-.3v.6zM68.6 139.4l2 .3-2 .3zM163.8 124.4h.6l-.3 2zM171.9 128.5h.5l-.2 2zM39.2 145.4l2-.3v.6zM63.3 145.1l2 .3-2 .3z"/>
<path d="M77.6 155.8l.4 2h-.7zM86.1 150.5l.3 1.9h-.6zM114.6 155.4h.6l-.3 2zM122.4 145.9l2-.3v.6zM122.4 153.6l2-.3v.6zM128 153.3l2 .3-2 .3zM150.6 153.4l2.1 .3-2.1 .3zM155.7 145.6l1.9 .3-1.9 .3zM157.6 153.7l2-.3v.6zM161.1 155.4h.6l-.3 2zM172 157.4l.3 2h-.6zM77.3 179.9h.7l-.4 2z"/>
<path d="M112.8 159.6l.3 2h-.6zM114.9 159.6l.3 2h-.6zM151.5 162.6l1.7-1.1-1.3 1.6zM161.4 162.4l.3 2h-.6zM62 184.8l-.6 1.9-.5-.2zM63 185.7l1.3 1.5-.5 .3zM85.8 185.3h.6l-.3 1.9zM112.5 188.4h.6l-.3 2zM130 181.4l2.1-.3v.6zM148.1 181.1l1.9 .3-1.9 .3zM150.5 191.2l1.3 1.6-.5 .3zM171.7 190.6h.6l-.3 2z"/>
</g>
<text font-size="7" x="225.4" y="202.4">1551RFL</text>
<g font-size="3.5">
<text x="52" y="25.9">B</text>
<text x="22.1" y="51.7">A</text>
<text x="80.1" y="51.4">A</text>
<text x="51.3" y="71.5">B</text>
<text x="43.9" y="75.8">TOP VIEW</text>
<text x="123.3" y="82.8">SECTION B-B</text>
<text x="126.1" y="78.8">END VIEW</text>
<text x="40.4" y="131.4">SECTION A-A</text>
<text x="42.7" y="127.4">SIDE VIEW</text>
<text x="131.6" y="139.4">INSIDE LID</text>
<text x="132.7" y="200.7">MAXIMUM</text>
<text x="42.8" y="205.8">INSIDE BOX</text>
<text x="127" y="204.7">P.C. BOARD SIZE</text>
</g>
<text font-size="3.1" x="264.6" y="194.8">®</text>
<g font-size="2.8">
<text x="42.1" y="12.9">66.30</text>
<text x="42.1" y="15.9">[2.61]</text>
<text x="54.5" y="17.3">57.80</text>
<text x="41.8" y="21.5">38.50</text>
<text x="54.5" y="20.4">[2.28]</text>
<text x="115.3" y="19.7">15.98</text>
<text x="116.1" y="22.7">[.63]</text>
<text x="41.8" y="24.5">[1.52]</text>
<text x="93" y="35.9">50.00</text>
<text x="93" y="39">[1.97]</text>
<text x="153.7" y="38.5">44.72</text>
<text x="153.7" y="41.5">[1.76]</text>
<text x="87.6" y="46.1">38.50</text>
<text x="114.3" y="44.9">2.00</text>
<text x="114.3" y="47.9">[.08]</text>
<text x="87.6" y="49.1">[1.52]</text>
<text x="145.5" y="52.8">4.00</text>
<text x="145.5" y="55.9">[.16]</text>
<text x="131.8" y="70.8">20.00</text>
<text x="132.6" y="73.9">[.79]</text>
<text x="26.7" y="88.4">4.50</text>
<text x="136.6" y="87.6">43.80</text>
<text x="26.7" y="91.4">[.18]</text>
<text x="39.2" y="90.2">12.00</text>
<text x="40" y="93.2">[.47]</text>
<text x="109.2" y="94.8">[.14]</text>
<text x="136.6" y="90.6">[1.72]</text>
<text x="20.3" y="107.9">1.50</text>
<text x="74.4" y="105.3">17.00</text>
<text x="108.4" y="104.2">[.20]</text>
<text x="20.3" y="111">[.06]</text>
<text x="75.2" y="108.3">[.67]</text>
<text x="142.9" y="113.8">33.50</text>
<text x="168.7" y="110.2">43.73</text>
<text x="168.7" y="113.2">[1.72]</text>
<text x="54.1" y="115.2">44.72</text>
<text x="54.1" y="118.2">[1.76]</text>
<text x="142.9" y="116.8">[1.32]</text>
<text x="160.5" y="118.2">33.50</text>
<text x="160.5" y="121.2">[1.32]</text>
<text x="44.3" y="138.9">46.00</text>
<text x="44.3" y="141.9">[1.81]</text>
<text x="52.2" y="144.6">32.64</text>
<text x="52.2" y="147.6">[1.29]</text>
<text x="112.2" y="148">2.75</text>
<text x="136.6" y="145.1">44.00</text>
<text x="136.6" y="148.1">[1.73]</text>
<text x="112.2" y="151">[.11]</text>
<text x="132" y="152.8">9.50</text>
<text x="132" y="155.8">[.37]</text>
<text x="141.4" y="152.9">6.25</text>
<text x="141.4" y="155.9">[.25]</text>
<text x="139.1" y="163.7">R3.00</text>
<text x="140.1" y="166.7">[.12]</text>
<text x="74.2" y="168">32.64</text>
<text x="74.2" y="171.1">[1.29]</text>
<text x="82.7" y="172.2">46.00</text>
<text x="158.7" y="170.2">6.25</text>
<text x="158.7" y="173.2">[.25]</text>
<text x="168.4" y="173.2">44.00</text>
<text x="82.7" y="175.2">[1.81]</text>
<text x="109.3" y="174.2">38.50</text>
<text x="109.3" y="177.2">[1.52]</text>
<text x="168.4" y="176.3">[1.73]</text>
<text x="136.6" y="180.6">25.00</text>
<text x="137.3" y="183.6">[.98]</text>
<text x="33.8" y="195.9">SELF-TAPPING</text>
<text x="35.3" y="192.7">ACCEPTS #2</text>
<text x="71.6" y="195.9">[.16]</text>
<text x="38.6" y="199">SCREW</text>
<text x="158.3" y="200.2">[.10]</text>
<text x="172.3" y="200.8">Dimensions:</text>
<text x="172.3" y="204">mm</text>
<text x="172.3" y="207.1">[inches]</text>
<text x="223.9" y="207.3">www.hammondmfg.com</text>
</g>
<g font-size="2.6">
<text x="108.1" y="90.8">⌀3.50</text>
<text x="107.3" y="100.3">⌀5.00</text>
<text x="227.9" y="136.5">NOTE</text>
<text x="220.8" y="155.4">PART NUMBERS</text>
<text x="70.5" y="192">⌀4.00</text>
<text x="157.2" y="196.3">⌀2.50</text>
</g>
<g font-size="2.5" fill="#3a51a2">
<text x="196.9" y="122.8">Enclosures can be Factory Modified ( Milling, Drilling, Printing etc.)</text>
<text x="196.9" y="125.6">Contact Factory</text>
<text x="219.5" y="125.6">mjm@hammondmfg.com for quotes</text>
<text x="196.9" y="128.5">Solid models of this enclosure available in STEP or IGES.</text>
</g>
<g font-size="2.1">
<text x="110.3" y="25.8">(INSIDE HEIGHT)</text>
<text x="149.1" y="44.6">(INSIDE WIDTH)</text>
<text x="108.2" y="51.1">(AVERAGE WALL</text>
<text x="110.5" y="53.5">THICKNESS)</text>
<text x="48.7" y="121.3">(INSIDE LENGTH)</text>
<text x="192.3" y="139.8">Purchased assembly includes box, lid, 2 cover screws.</text>
<text x="192.3" y="142.6">Enclosure molded from general purpose ABS Plastic.</text>
<text x="192.3" y="145.4">Other materials / colours available consult factory.</text>
<text x="204.8" y="148.9">Recommended Torque : (35-43) Ozf.in / (25-30) cN.m</text>
<text x="194.4" y="161">Black Enclosure - Ral 9011 - UL94 - HB</text>
<text x="247.4" y="161">1551RFLBK</text>
<text x="194.2" y="163.8">Gray Enclosure - RAL 7035 - UL94 - HB</text>
<text x="200" y="166.6">Tranlucent Blue - UL94 - HB</text>
<text x="246.8" y="166.6">1551RFLTBU</text>
<text x="247.2" y="163.8">1551RFLGY</text>
<text x="193.3" y="172.1">Black Cover Screws #4 X 1/2&quot; Self-tapping</text>
<text x="241.3" y="172">1591TS100BK (Pkg 100)</text>
<text x="192.9" y="174.9">Plated Cover Screws #4 X 1/2&quot; Self-tapping</text>
<text x="204.2" y="177.7">P.C. Board Screws</text>
<text x="242.1" y="179.1">1551ATS100 (Pkg 100)</text>
<text x="242.8" y="174.8">1591TS100 (Pkg 100)</text>
<text x="197.7" y="180.5">[#2 x 3/16&quot; self-tapping (4.8mm)]</text>
</g>
<g font-size="2.1" fill="#fff">
<text x="221.8" y="158.2">1551RFL Enclosure</text>
<text x="224" y="169.4">ACCESSORIES</text>
</g>
<g font-size="1.7" fill="#3a51a2">
<text x="196.9" y="130.7">(Part number and text placement/orientation on our products are subject to change,</text>
<text x="196.9" y="132.6">we do not recommend using them as a locating reference for modification purposes)</text>
</g>
</svg>
